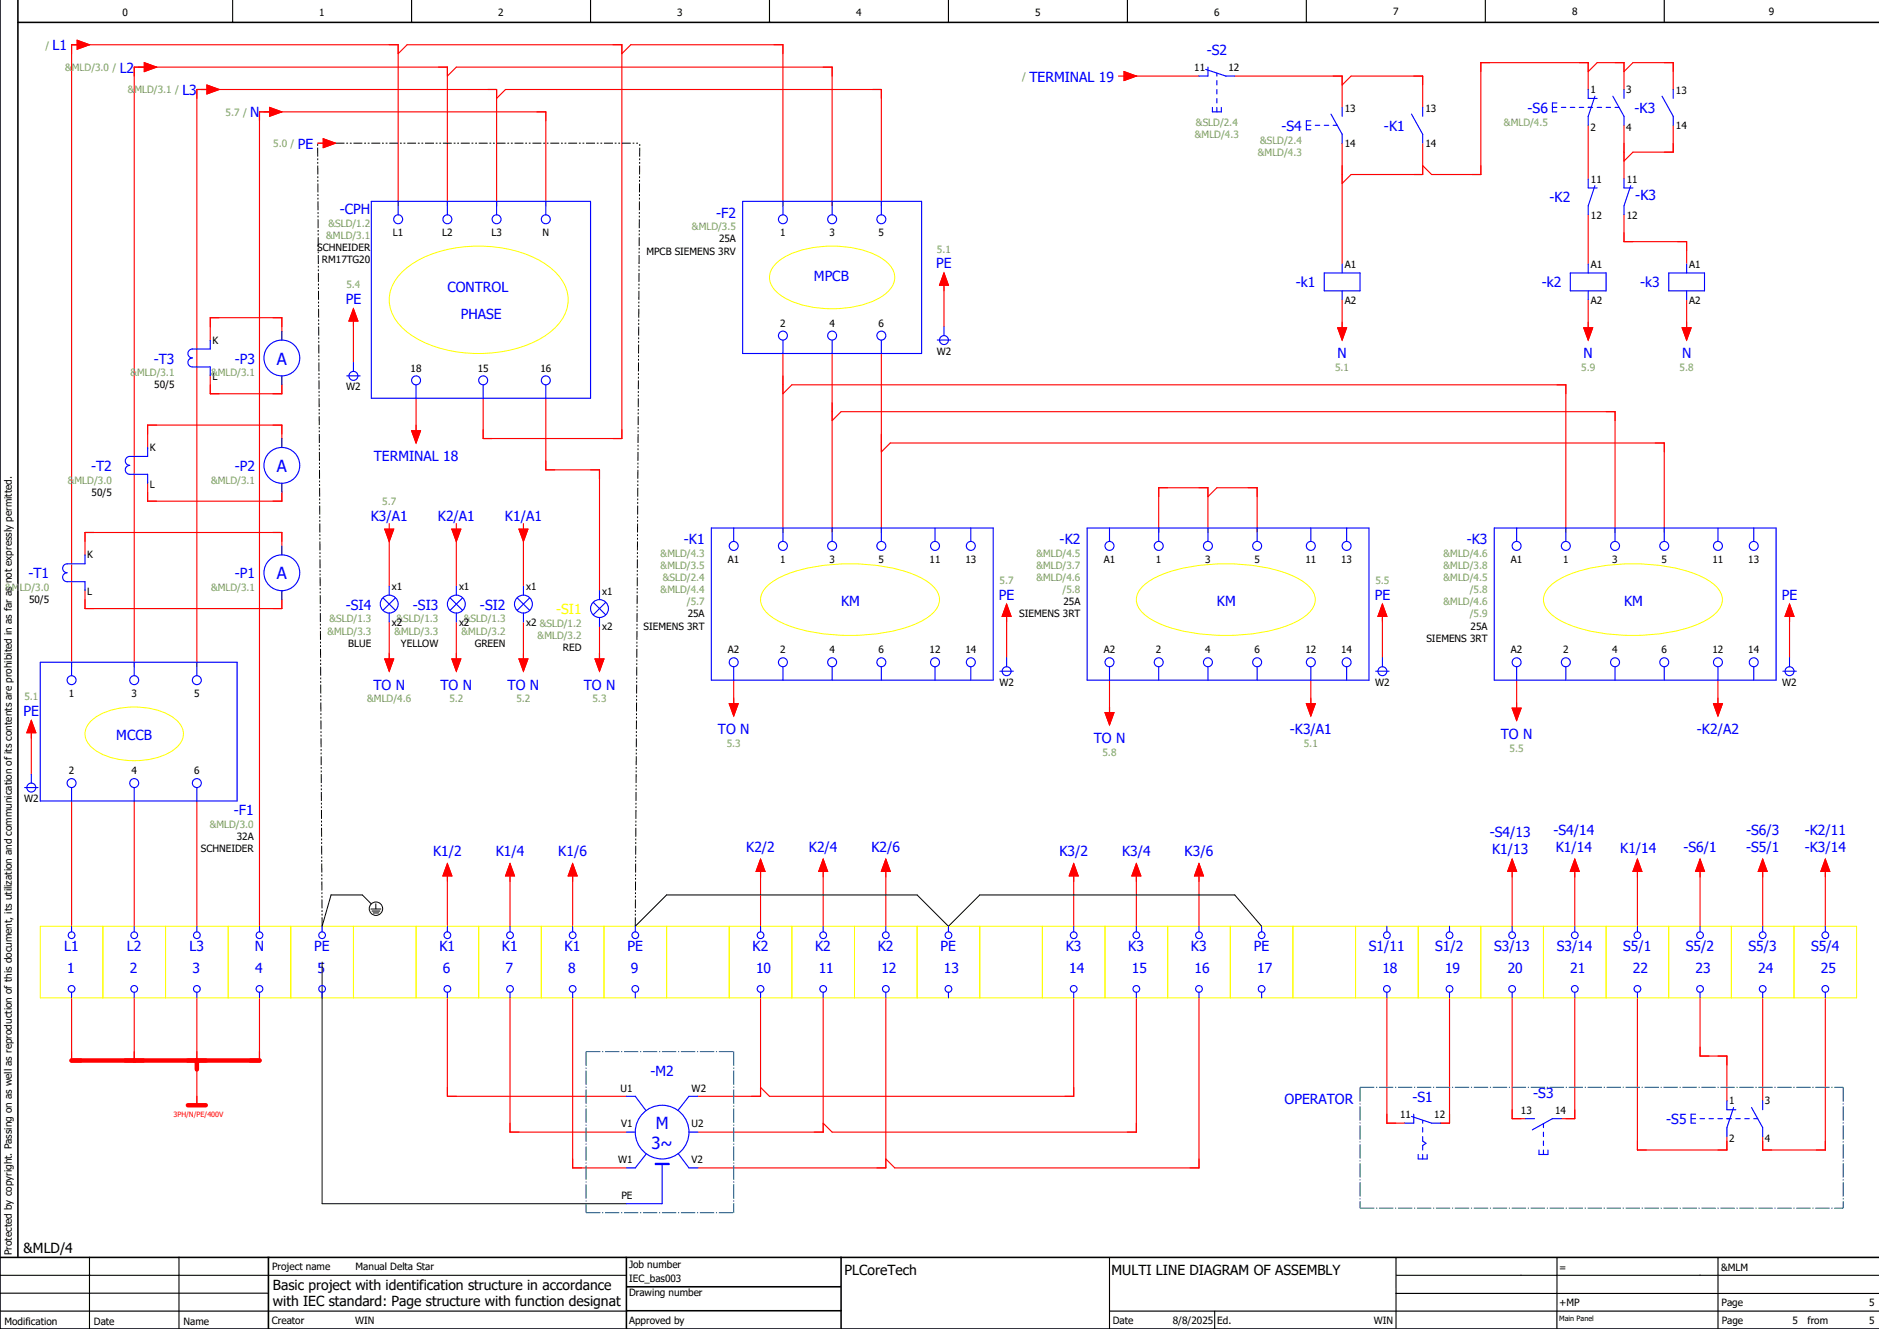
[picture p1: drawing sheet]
<svg xmlns="http://www.w3.org/2000/svg" width="420mm" height="297mm" viewBox="0 0 420 297" stroke-linecap="round" stroke-linejoin="round" font-family="sans-serif">
<g fill="none" stroke="#000" stroke-width=".25">
<path d="M52 0v5M92 0v5M132 0v5M172 0v5M212 0v5M252 0v5M292 0v5M332 0v5M372 0v5M0 293h140M0 285h140M0 289h60"/>
<path d="M20 281v16M40 281v16M248 281.1v15.9M248.1 293h171.9M271.5 293v4M312 281.2l.1 15.5M312 289l107.9 .1M348 281v15.9M384 281.2v15.6M420 285h-108"/>
</g>
<path d="M4 0v281M0 0v297h420M4 5h416M0 281h420M60 281v16M140 287.6h48M140 281v15.8M140.1 292.9h47.9M188 281v16" fill="none" stroke="#000" stroke-width=".35"/>
<g fill="none" stroke="#f00" stroke-width=".25">
<path d="M17.2 9l2.8 1-2.8 1zM32.2 14l2.8 1-2.8 1zM46.2 19l2.8 1-2.8 1zM89 12l2-2h48v88h-31v-9M100 17l2-2h84v31M139 12l2-2h34v36M250 17h1.3M251.3 16l2.7 1-2.7 1zM252 17h16M276 17h24v7M300 19l2-2h16v7M355 16l2-2h6v6"/>
<path d="M363 16l2-2h9v6M60.2 24l2.8 1-2.8 1zM71 32h1.2M72.2 31l2.8 1-2.8 1zM111 22l2-2h84v26M300 32v27M318 32v7h-16l-2 2M355 20v-6h-24v25h-11l-2-2M355 28v12M363 28v12M374 28v6h-9l-2 2M89 46v-36h-73v139"/>
<path d="M100 46v-31h-70v134M111 46v-26h-67v129M122 46v-21h-64v182M355 48v11M363 48v6h14v5M63 76v-5h-16v5.3M79 71.8v9.2M79 69l1 2.8h-2zM175 79v40M186 79v40M197 79v40M211 63.8v9.2"/>
<path d="M211 61l1 2.8h-2zM299 73.3h2l-1 2.7zM300 67v7M354 73.3h2l-1 2.7zM355 67v7M376 73.3h2l-1 2.7zM377 67v7M47 83.8v4.2h16v-4M92 96.3h2l-1 2.7zM93 89v8M122 89v16h12v27M175 88l2-2h173v33"/>
<path d="M186 94l2-2h173v27M33 107.7v4.3h30v-4M63 100v-5h-30v5.2M86 118.3h2l-1 2.7zM87 117v1.3M101 118.3h2l-1 2.7zM102 117v1.3M116 118.3h2l-1 2.7zM117 117v1.3M197 101l2-2h173v20M259 119v-10h11v10M270 111l2-2h9v10"/>
<path d="M19 131.8v4.2h44v-4M63 124v-5h-44v5.3M87 120v11M87 139v9M102 120v11M102 139v9M117 120v11M117 139v9M225 137.8v9.2M225 135l1 2.8h-2zM309 137.8v9.2M309 135l1 2.8h-2z"/>
<path d="M400 137.8v9.2M400 135l1 2.8h-2zM86 147.3h2l-1 2.7zM101 147.3h2l-1 2.7zM116 147.3h2l-1 2.7zM133 147.3h2l-1 2.7zM134 140v8M163 157.2h2l-1 2.8zM164 152v6M247 159.3h2l-1 2.7zM248 152v8M292 157.2h2l-1 2.8z"/>
<path d="M293 152v6M338 158.3h2l-1 2.7zM339 152v7M383 157.2h2l-1 2.8zM384 152v6M7 163.7v9.3M7 161l1 2.7h-2zM16 179v28M30 179v28M44 179v28M100 195.8v11.2M100 193l1 2.8h-2z"/>
<path d="M114 195.8v11.2M114 193l1 2.8h-2zM128 195.8v11.2M128 193l1 2.8h-2zM170 194.7v12.3M170 192l1 2.7h-2zM184 194.7v12.3M184 192l1 2.7h-2zM198 194.7v12.3M198 192l1 2.7h-2zM240 195.8v11.2M240 193l1 2.8h-2z"/>
<path d="M254 195.8v11.2M254 193l1 2.8h-2zM268 195.8v11.2M268 193l1 2.8h-2zM338 194.7v12.3M338 192l1 2.7h-2zM352 194.7v12.3M352 192l1 2.7h-2zM366 194.7v12.3M366 192l1 2.7h-2zM380 194.7v12.3M380 192l1 2.7h-2z"/>
<path d="M394 194.7v12.3M394 192l1 2.7h-2zM408 194.7v12.3M408 192l1 2.7h-2zM16 223v14M30 223v14M44 223v24M58 223v14M100 223v22h40M114 223v30h26M128 223v38h12M170 223v22h-14"/>
<path d="M184 223v30h-28M198 223v38h-42M240 223v22h-68l-2-2M254 223v30h-68l-2-2M268 223v38h-68l-2-2M310 223v28h4M324 223v28h-2M338 223v27h3M352 223v27h-3M366 223v34h20v-3M380 223v13h6v10M394 223v23"/>
<path d="M408 223v34h-14v-3"/>
</g>
<path d="M16 237h42M44 237v2M42 247h4" fill="none" stroke="#f00" stroke-width="1"/>
<g fill="none" stroke="#ff0" stroke-width=".22">
<path d="M173.6 58.7a17.7 17.7 0 0 1 10.6-3.6 22 22 0 0 1 13.3 2.9 4.5 4.5 0 0 1 2.1 5.7 9.6 9.6 0 0 1-5.6 4 24.9 24.9 0 0 1-18.5-1.1 5.8 5.8 0 0 1-3.5-4.6 4.6 4.6 0 0 1 1.6-3.3zM89.4 61.3a23.2 23.2 0 0 1 15.6-6.2 27.7 27.7 0 0 1 17.4 4.3 9 9 0 0 1 4.2 10 13.9 13.9 0 0 1-8.4 7.6 30.6 30.6 0 0 1-25.3-1.5 10.4 10.4 0 0 1-5.9-8.5 8.4 8.4 0 0 1 2.4-5.7zM171.6 130.9a21.3 21.3 0 0 1 10.6-4.3 44.1 44.1 0 0 1 21.9 1.7 10.2 10.2 0 0 1 5.5 4.1 3.8 3.8 0 0 1-1.2 4.7 21.3 21.3 0 0 1-10.6 4.3 44.1 44.1 0 0 1-21.9-1.7 10.2 10.2 0 0 1-5.5-4.1 3.8 3.8 0 0 1 1.2-4.7zM255.6 130.9a21.3 21.3 0 0 1 10.6-4.3 44.1 44.1 0 0 1 21.9 1.7 10.2 10.2 0 0 1 5.5 4.1 3.8 3.8 0 0 1-1.2 4.7 21.3 21.3 0 0 1-10.6 4.3 44.1 44.1 0 0 1-21.9-1.7 10.2 10.2 0 0 1-5.5-4.1 3.8 3.8 0 0 1 1.2-4.7zM346.6 130.9a21.3 21.3 0 0 1 10.6-4.3 44.1 44.1 0 0 1 21.9 1.7 10.2 10.2 0 0 1 5.5 4.1 3.8 3.8 0 0 1-1.2 4.7 21.3 21.3 0 0 1-10.6 4.3 44.1 44.1 0 0 1-21.9-1.7 10.2 10.2 0 0 1-5.5-4.1 3.8 3.8 0 0 1 1.2-4.7zM20.5 161a15.9 15.9 0 0 1 12.4-2.8 10.2 10.2 0 0 1 7.7 4.2 4 4 0 0 1-1.9 5.3 17.4 17.4 0 0 1-17.4 0 4 4 0 0 1-.8-6.7zM9 207h406v16h-406zM23 207v16M37 207v16M51 207v16M65 207v16M79 207v16"/>
<path d="M93 207v16M107 207v16M121 207v16M135 207v16M149 207v16M163 207v16M177 207v16M191 207v16M205 207v16M219 207v16M233 207v16M247 207v16"/>
<path d="M261 207v16M275 207v16M289 207v16M303 207v16M317 207v16M331 207v16M345 207v16M359 207v16M373 207v16M387 207v16M401 207v16"/>
</g>
<g fill="none" stroke="#00f" stroke-width=".25">
<path d="M269.5 15.5l4.5 1.5h2M270 15v2h-2M272 16.4v.6M272 18v1M271 24v1h2v-1M272 20v1M272 22v1M272 24v1M292 28h1M293 27h-1v2h1M294 28h1M296 28h1"/>
<path d="M297.5 25.5l2.5 4.5v2M298 28h.9M300 24v2M315.5 25.5l2.5 4.5v2M318 24v2M347 24h1M348 23h-1v2h1M349 24h1M351 24h1M353 24h1M355 24h1M355 20v2h2"/>
<path d="M356.5 21.5l-1.5 4.5v2M357 24h1M359 24h1M360.5 21.5l2.5 4.5v2M361 24h.9M363 20v2M371.5 21.5l2.5 4.5v2M374 20v2M83 45h49v44h-49zM89 45v3M100 45v3M111 45v3"/>
<path d="M122 45v3M166 45h40v34h-40zM175 45v3M186 45v3M197 45v3M300 59v2M355 40v2h2M355 59v2M356.5 41.5l-1.5 4.5v2M363 40v2h2M364.5 41.5l-1.5 4.5v2M377 59v2"/>
<path d="M47 76v2h-4a1 1 0 0 0-1 1 1 1 0 0 0 1 1 1 1 0 0 0-1 1 1 1 0 0 0 1 1h4v2M63 74v2M175 76v3M186 76v3M197 76v3M209.5 76h3M211 73v2M296 61h8v4h-8zM300 65v2M351 61h8v4h-8zM355 65v2M373 61h8v4h-8z"/>
<path d="M377 65v2M63 84v2M63 98v2M77.5 84h3M79 81v2M93 86v3M108 86v3M122 86v3M33 100v2h-4a1 1 0 0 0-1 1 1 1 0 0 0 1 1 1 1 0 0 0-1 1 1 1 0 0 0 1 1h4v2M63 108v2M159 118h63v34h-63zM164 118v3"/>
<path d="M175 118v3M186 118v3M197 118v3M209 118v3M217 118v3M243 118h63v34h-63zM248 118v3M259 118v3M270 118v3M281 118v3M293 118v3M301 118v3"/>
<path d="M334 118h63v34h-63zM339 118v3M350 118v3M361 118v3M372 118v3M384 118v3M392 118v3M19 124v2h-4a1 1 0 0 0-1 1 1 1 0 0 0 1 1 1 1 0 0 0-1 1 1 1 0 0 0 1 1h4v2M63 122v2M63 132v2M85.6 133.6l2.8 2.8M87 131v2"/>
<path d="M87 137v2M88.4 133.6l-2.8 2.8M100.6 133.6l2.8 2.8M102 131v2M102 137v2M103.4 133.6l-2.8 2.8M115.6 133.6l2.8 2.8M117 131v2M117 137v2M118.4 133.6l-2.8 2.8M132.6 134.6l2.8 2.8M134 132v2"/>
<path d="M134 138v2M135.4 134.6l-2.8 2.8M9 148h44v31h-44zM16 148v3M30 148v3M44 148v3M164 149v3M175 149v3M186 149v3M197 149v3M209 149v3M217 149v3"/>
<path d="M223.5 150h3M225 147v2M248 149v3M259 149v3M270 149v3M281 149v3M293 149v3M301 149v3M307.5 150h3M309 147v2M339 149v3M350 149v3"/>
<path d="M361 149v3M372 149v3M384 149v3M392 149v3M398.5 150h3M400 147v2M5.5 176h3M7 173v2M16 176v3M30 176v3M44 176v3M16 207v1.3"/>
<path d="M30 207v1.3M44 207v1.3M58 207v1.3M72 207v1.3M100 207v1.3M114 207v1.3M128 207v1.3M142 207v1.3M170 207v1.3M184 207v1.3M198 207v1.3M212 207v1.3"/>
<path d="M240 207v1.3M254 207v1.3M268 207v1.3M282 207v1.3M310 207v1.3M324 207v1.3M338 207v1.3M352 207v1.3M366 207v1.3M380 207v1.3M394 207v1.3M408 207v1.3"/>
<path d="M16 221.8v1.2M30 221.8v1.2M44 221.8v1.2M58 221.8v1.2M72 221.8v1.2M100 221.8v1.2M114 221.8v1.2M128 221.8v1.2M142 221.8v1.2M170 221.8v1.2M184 221.8v1.2M198 221.8v1.2"/>
<path d="M212 221.8v1.2M240 221.8v1.2M254 221.8v1.2M268 221.8v1.2M282 221.8v1.2M310 221.8v1.2M324 221.8v1.2M338 221.8v1.2M352 221.8v1.2M366 221.8v1.2M380 221.8v1.2M394 221.8v1.2"/>
<path d="M408 221.8v1.2M140 245h2l2.4 3.2M140 253h2M144.5 257.8l-2.5 3.2h-2M151.6 257.8l2.4 3.2h2M154 253h2M156 245h-2l-2.5 3.2M315.5 249.5l4.5 1.5h2M316 249v2h-2M317 258v1h2v-1M318 250.4v.6M318 252v1"/>
<path d="M318 254v1l.7 .5-.7 .5v1M318 258v1M341 250h2M344 257v1h2v-1M345 251.1v.9M345 253v1M345 255v1M345 257v1M349 250h-2l-4.5 2.5M378 250h1M379 249h-1v2h1M380 250h1"/>
<path d="M382 250h1M384 250h1M386 250h1M386 246v2h2M387.5 247.5l-1.5 4.5v2M388 250h1M390 250h1M391.5 247.5l2.5 4.5v2M392 250h.9M394 246v2M146.5 260h3v.3h-3zM148 260v9h-8"/>
<circle cx="89" cy="49" r="1"/>
<circle cx="100" cy="49" r="1"/>
<circle cx="111" cy="49" r="1"/>
<circle cx="122" cy="49" r="1"/>
<circle cx="175" cy="49" r="1"/>
<circle cx="186" cy="49" r="1"/>
<circle cx="197" cy="49" r="1"/>
<circle cx="63" cy="80" r="4"/>
<circle cx="175" cy="75" r="1"/>
<circle cx="186" cy="75" r="1"/>
<circle cx="197" cy="75" r="1"/>
<circle cx="211" cy="76" r="1"/>
<circle cx="79" cy="84" r="1"/>
<circle cx="93" cy="85" r="1"/>
<circle cx="108" cy="85" r="1"/>
<circle cx="122" cy="85" r="1"/>
<circle cx="63" cy="104" r="4"/>
<circle cx="63" cy="128" r="4"/>
<circle cx="87" cy="135" r="2"/>
<circle cx="102" cy="135" r="2"/>
<circle cx="117" cy="135" r="2"/>
<circle cx="134" cy="136" r="2"/>
<circle cx="164" cy="122" r="1"/>
<circle cx="175" cy="122" r="1"/>
<circle cx="186" cy="122" r="1"/>
<circle cx="197" cy="122" r="1"/>
<circle cx="209" cy="122" r="1"/>
<circle cx="217" cy="122" r="1"/>
<circle cx="248" cy="122" r="1"/>
<circle cx="259" cy="122" r="1"/>
<circle cx="270" cy="122" r="1"/>
<circle cx="281" cy="122" r="1"/>
<circle cx="293" cy="122" r="1"/>
<circle cx="301" cy="122" r="1"/>
<circle cx="339" cy="122" r="1"/>
<circle cx="350" cy="122" r="1"/>
<circle cx="361" cy="122" r="1"/>
<circle cx="372" cy="122" r="1"/>
<circle cx="384" cy="122" r="1"/>
<circle cx="392" cy="122" r="1"/>
<circle cx="16" cy="152" r="1"/>
<circle cx="30" cy="152" r="1"/>
<circle cx="44" cy="152" r="1"/>
<circle cx="164" cy="148" r="1"/>
<circle cx="175" cy="148" r="1"/>
<circle cx="186" cy="148" r="1"/>
<circle cx="197" cy="148" r="1"/>
<circle cx="209" cy="148" r="1"/>
<circle cx="217" cy="148" r="1"/>
<circle cx="225" cy="150" r="1"/>
<circle cx="248" cy="148" r="1"/>
<circle cx="259" cy="148" r="1"/>
<circle cx="270" cy="148" r="1"/>
<circle cx="281" cy="148" r="1"/>
<circle cx="293" cy="148" r="1"/>
<circle cx="301" cy="148" r="1"/>
<circle cx="309" cy="150" r="1"/>
<circle cx="339" cy="148" r="1"/>
<circle cx="350" cy="148" r="1"/>
<circle cx="361" cy="148" r="1"/>
<circle cx="372" cy="148" r="1"/>
<circle cx="384" cy="148" r="1"/>
<circle cx="392" cy="148" r="1"/>
<circle cx="400" cy="150" r="1"/>
<circle cx="7" cy="176" r="1"/>
<circle cx="16" cy="175" r="1"/>
<circle cx="30" cy="175" r="1"/>
<circle cx="44" cy="175" r="1"/>
<circle cx="16" cy="209" r=".75"/>
<circle cx="30" cy="209" r=".75"/>
<circle cx="44" cy="209" r=".75"/>
<circle cx="58" cy="209" r=".75"/>
<circle cx="72" cy="209" r=".75"/>
<circle cx="100" cy="209" r=".75"/>
<circle cx="114" cy="209" r=".75"/>
<circle cx="128" cy="209" r=".75"/>
<circle cx="142" cy="209" r=".75"/>
<circle cx="170" cy="209" r=".75"/>
<circle cx="184" cy="209" r=".75"/>
<circle cx="198" cy="209" r=".75"/>
<circle cx="212" cy="209" r=".75"/>
<circle cx="240" cy="209" r=".75"/>
<circle cx="254" cy="209" r=".75"/>
<circle cx="268" cy="209" r=".75"/>
<circle cx="282" cy="209" r=".75"/>
<circle cx="310" cy="209" r=".75"/>
<circle cx="324" cy="209" r=".75"/>
<circle cx="338" cy="209" r=".75"/>
<circle cx="352" cy="209" r=".75"/>
<circle cx="366" cy="209" r=".75"/>
<circle cx="380" cy="209" r=".75"/>
<circle cx="394" cy="209" r=".75"/>
<circle cx="408" cy="209" r=".75"/>
<circle cx="16" cy="221" r=".75"/>
<circle cx="30" cy="221" r=".75"/>
<circle cx="44" cy="221" r=".75"/>
<circle cx="58" cy="221" r=".75"/>
<circle cx="72" cy="221" r=".75"/>
<circle cx="100" cy="221" r=".75"/>
<circle cx="114" cy="221" r=".75"/>
<circle cx="128" cy="221" r=".75"/>
<circle cx="142" cy="221" r=".75"/>
<circle cx="170" cy="221" r=".75"/>
<circle cx="184" cy="221" r=".75"/>
<circle cx="198" cy="221" r=".75"/>
<circle cx="212" cy="221" r=".75"/>
<circle cx="240" cy="221" r=".75"/>
<circle cx="254" cy="221" r=".75"/>
<circle cx="268" cy="221" r=".75"/>
<circle cx="282" cy="221" r=".75"/>
<circle cx="310" cy="221" r=".75"/>
<circle cx="324" cy="221" r=".75"/>
<circle cx="338" cy="221" r=".75"/>
<circle cx="352" cy="221" r=".75"/>
<circle cx="366" cy="221" r=".75"/>
<circle cx="380" cy="221" r=".75"/>
<circle cx="394" cy="221" r=".75"/>
<circle cx="408" cy="221" r=".75"/>
<circle cx="148" cy="253" r="6"/>
</g>
<path d="M71 32h72M72 207l-1-175M142 207l1-175" fill="none" stroke="#000" stroke-width=".22" stroke-dasharray="2 .4 .4 .4 .4 .4" stroke-linecap="butt"/>
<g fill="none" stroke="#000" stroke-width=".22">
<path d="M72 215v54h68M82.9 203.1h2.2M83 202l-2-2h-7l-2 7M83.2 203.6h1.7M83.4 204h1.3M84 202v1.1M142 207l7-7h56l7 7 7-7h57l6 7"/>
<circle cx="84" cy="203.1" r="1.5"/>
</g>
<path d="M146.5 260h3v.3h-3z" fill="#00f" stroke="#00f" stroke-width=".22"/>
<path d="M131 235h33M131 235v36M164 235v36M304 243h108M304 243v27M412 243v27M131 271h33M304 270h108" fill="none" stroke="#007f7f" stroke-width=".25" stroke-dasharray="3.2 .4 .3 .4" stroke-linecap="butt"/>
<g fill="#f00" stroke="#f00" stroke-width=".22">
<path d="M92 96.3h2l-1 2.7z"/>
<path d="M79 69l1 2.8h-2z"/>
<path d="M17.2 9l2.8 1-2.8 1z"/>
<path d="M32.2 14l2.8 1-2.8 1z"/>
<path d="M46.2 19l2.8 1-2.8 1z"/>
<path d="M60.2 24l2.8 1-2.8 1z"/>
<path d="M116 118.3h2l-1 2.7z"/>
<path d="M101 118.3h2l-1 2.7z"/>
<path d="M86 118.3h2l-1 2.7z"/>
<path d="M116 147.3h2l-1 2.7z"/>
<path d="M101 147.3h2l-1 2.7z"/>
<path d="M86 147.3h2l-1 2.7z"/>
<path d="M133 147.3h2l-1 2.7z"/>
<path d="M100 193l1 2.8h-2z"/>
<path d="M114 193l1 2.8h-2z"/>
<path d="M128 193l1 2.8h-2z"/>
<path d="M170 192l1 2.7h-2z"/>
<path d="M184 192l1 2.7h-2z"/>
<path d="M198 192l1 2.7h-2z"/>
<path d="M240 193l1 2.8h-2z"/>
<path d="M254 193l1 2.8h-2z"/>
<path d="M268 193l1 2.8h-2z"/>
<path d="M251.3 16l2.7 1-2.7 1z"/>
<path d="M338 192l1 2.7h-2z"/>
<path d="M352 192l1 2.7h-2z"/>
<path d="M163 157.2h2l-1 2.8z"/>
<path d="M247 159.3h2l-1 2.7z"/>
<path d="M338 158.3h2l-1 2.7z"/>
<path d="M366 192l1 2.7h-2z"/>
<path d="M380 192l1 2.7h-2z"/>
<path d="M383 157.2h2l-1 2.8z"/>
<path d="M292 157.2h2l-1 2.8z"/>
<path d="M394 192l1 2.7h-2z"/>
<path d="M408 192l1 2.7h-2z"/>
<path d="M299 73.3h2l-1 2.7z"/>
<path d="M354 73.3h2l-1 2.7z"/>
<path d="M376 73.3h2l-1 2.7z"/>
<path d="M72.2 31l2.8 1-2.8 1z"/>
<path d="M211 61l1 2.8h-2z"/>
<path d="M225 135l1 2.8h-2z"/>
<path d="M309 135l1 2.8h-2z"/>
<path d="M400 135l1 2.8h-2z"/>
<path d="M7 161l1 2.7h-2z"/>
</g>
<g font-size="3.7" fill="#00f">
<text x="61.9" y="81.5">A</text>
<text x="61.9" y="105.5">A</text>
<text x="61.9" y="129.5">A</text>
<text x="145.6" y="256.7">3~</text>
<text x="146.6" y="252.2">M</text>
</g>
<g font-size="3.1" fill="#00f">
<text x="11.8" y="11.2">L1</text>
<text x="26.8" y="16.2">L2</text>
<text x="269.7" y="12.4">-S2</text>
<text x="40.8" y="21.2">L3</text>
<text x="230.1" y="18.2">TERMINAL 19</text>
<text x="55.9" y="26.2">N</text>
<text x="286.4" y="29.2">-S4</text>
<text x="309.4" y="29.2">-K1</text>
<text x="341.4" y="25.2">-S6</text>
<text x="365.4" y="25.2">-K3</text>
<text x="66.5" y="33.2">PE</text>
<text x="76" y="47.8">-CPH</text>
<text x="346.4" y="45.2">-K2</text>
<text x="365.5" y="44.7">-K3</text>
<text x="160.1" y="48.6">-F2</text>
<text x="100" y="65.4">CONTROL</text>
<text x="181.9" y="62.8">MPCB</text>
<text x="209.3" y="60">PE</text>
<text x="289.6" y="64.2">-k1</text>
<text x="344.6" y="64.2">-k2</text>
<text x="366.6" y="64.2">-k3</text>
<text x="77.3" y="68">PE</text>
<text x="103" y="71.4">PHASE</text>
<text x="34.4" y="81.2">-T3</text>
<text x="52.5" y="81.2">-P3</text>
<text x="299" y="80.1">N</text>
<text x="354" y="80.1">N</text>
<text x="376" y="80.1">N</text>
<text x="20.4" y="105.2">-T2</text>
<text x="52.5" y="105.2">-P2</text>
<text x="83.6" y="103.1">TERMINAL 18</text>
<text x="82.9" y="116.4">K3/A1</text>
<text x="97.9" y="116.4">K2/A1</text>
<text x="112.9" y="116.4">K1/A1</text>
<text x="152.9" y="121.6">-K1</text>
<text x="236.9" y="121.6">-K2</text>
<text x="327.9" y="121.6">-K3</text>
<text x="6.4" y="129.2">-T1</text>
<text x="52.5" y="129.2">-P1</text>
<text x="77.3" y="136.2">-SI4</text>
<text x="92.3" y="136.2">-SI3</text>
<text x="107.3" y="136.2">-SI2</text>
<text x="188" y="135.4">KM</text>
<text x="223.3" y="134">PE</text>
<text x="272" y="135.4">KM</text>
<text x="307.3" y="134">PE</text>
<text x="363" y="135.4">KM</text>
<text x="398.3" y="134">PE</text>
<text x="83.5" y="154.1">TO N</text>
<text x="98.5" y="154.1">TO N</text>
<text x="113.5" y="154.1">TO N</text>
<text x="130.5" y="154.1">TO N</text>
<text x="5.3" y="160">PE</text>
<text x="26" y="165.4">MCCB</text>
<text x="160.5" y="164.1">TO N</text>
<text x="244.5" y="166.1">TO N</text>
<text x="288.3" y="164.1">-K3/A1</text>
<text x="335.5" y="165.1">TO N</text>
<text x="379.3" y="164.1">-K2/A2</text>
<text x="52.3" y="182.2">-F1</text>
<text x="96.8" y="191.4">K1/2</text>
<text x="110.8" y="191.4">K1/4</text>
<text x="124.8" y="191.4">K1/6</text>
<text x="166.8" y="190.4">K2/2</text>
<text x="180.8" y="190.4">K2/4</text>
<text x="194.8" y="190.4">K2/6</text>
<text x="236.8" y="191.4">K3/2</text>
<text x="250.8" y="191.4">K3/4</text>
<text x="264.8" y="191.4">K3/6</text>
<text x="333" y="187">-S4/13</text>
<text x="333.5" y="190.7">K1/13</text>
<text x="347.2" y="186.6">-S4/14</text>
<text x="347.8" y="190.3">K1/14</text>
<text x="362.1" y="190.6">K1/14</text>
<text x="376.3" y="190.4">-S6/1</text>
<text x="390.3" y="186.6">-S6/3</text>
<text x="390.3" y="190.4">-S5/1</text>
<text x="403.4" y="186.6">-K2/11</text>
<text x="403.4" y="190.4">-K3/14</text>
<text x="14.3" y="212.6">L1</text>
<text x="28.3" y="212.6">L2</text>
<text x="42.3" y="212.6">L3</text>
<text x="56.9" y="212.6">N</text>
<text x="70.2" y="212.6">PE</text>
<text x="98.2" y="212.6">K1</text>
<text x="112.2" y="212.6">K1</text>
<text x="126.2" y="212.6">K1</text>
<text x="140.2" y="212.6">PE</text>
<text x="168.2" y="212.6">K2</text>
<text x="182.2" y="212.6">K2</text>
<text x="196.2" y="212.6">K2</text>
<text x="210.2" y="212.6">PE</text>
<text x="238.2" y="212.6">K3</text>
<text x="252.2" y="212.6">K3</text>
<text x="266.2" y="212.6">K3</text>
<text x="280.2" y="212.6">PE</text>
<text x="306" y="212.6">S1/11</text>
<text x="320.8" y="212.6">S1/2</text>
<text x="334" y="212.6">S3/13</text>
<text x="348" y="212.6">S3/14</text>
<text x="362.8" y="212.6">S5/1</text>
<text x="376.8" y="212.6">S5/2</text>
<text x="390.8" y="212.6">S5/3</text>
<text x="404.8" y="212.6">S5/4</text>
<text x="15" y="217.4">1</text>
<text x="29" y="217.4">2</text>
<text x="43" y="217.4">3</text>
<text x="57" y="217.4">4</text>
<text x="71" y="217.4">5</text>
<text x="99" y="217.4">6</text>
<text x="113" y="217.4">7</text>
<text x="127" y="217.4">8</text>
<text x="141" y="217.4">9</text>
<text x="169" y="217.4">10</text>
<text x="183" y="217.4">11</text>
<text x="197" y="217.4">12</text>
<text x="211" y="217.4">13</text>
<text x="239" y="217.4">14</text>
<text x="253" y="217.4">15</text>
<text x="267" y="217.4">16</text>
<text x="281" y="217.4">17</text>
<text x="309" y="217.4">18</text>
<text x="323" y="217.4">19</text>
<text x="337" y="217.4">20</text>
<text x="351" y="217.4">21</text>
<text x="365" y="217.4">22</text>
<text x="379" y="217.4">23</text>
<text x="393" y="217.4">24</text>
<text x="407" y="217.4">25</text>
<text x="145.4" y="240.4">-M2</text>
<text x="342.7" y="245.4">-S3</text>
<text x="287.1" y="246.6">OPERATOR</text>
<text x="315.7" y="246.4">-S1</text>
<text x="372.4" y="251.2">-S5</text>
</g>
<text font-size="3.1" fill="#ff0" x="124.3" y="137.2">-SI1</text>
<g font-size="3.1">
<text x="5.3" y="280">&amp;MLD/4</text>
<text x="188.8" y="285">PLCoreTech</text>
<text x="248.5" y="284.9">MULTI LINE DIAGRAM OF ASSEMBLY</text>
<text x="61" y="288.2">Basic project with identification structure in accordance</text>
<text x="61" y="291.9">with IEC standard: Page structure with function designat</text>
</g>
<g font-size="2.2">
<text x="27.4" y="3.5">0</text>
<text x="71.4" y="3.5">1</text>
<text x="111.4" y="3.5">2</text>
<text x="151.4" y="3.5">3</text>
<text x="191.4" y="3.5">4</text>
<text x="231.4" y="3.5">5</text>
<text x="271.4" y="3.5">6</text>
<text x="311.4" y="3.5">7</text>
<text x="351.4" y="3.4">8</text>
<text x="395.4" y="3.4">9</text>
<text x="267" y="15.9">11</text>
<text x="274.6" y="15.9">12</text>
<text x="355.5" y="20.7">1</text>
<text x="363.5" y="20.7">3</text>
<text x="374.6" y="20.9">13</text>
<text x="300.6" y="24.9">13</text>
<text x="318.6" y="24.9">13</text>
<text x="355.5" y="29.2">2</text>
<text x="363.5" y="29.2">4</text>
<text x="374.6" y="28.8">14</text>
<text x="300.6" y="32.8">14</text>
<text x="318.6" y="32.8">14</text>
<text x="355.6" y="40.9">11</text>
<text x="363.6" y="40.9">11</text>
<text x="87.8" y="52.7">L1</text>
<text x="98.8" y="52.7">L2</text>
<text x="109.8" y="52.7">L3</text>
<text x="121.3" y="52.7">N</text>
<text x="174.4" y="52.7">1</text>
<text x="185.4" y="52.7">3</text>
<text x="196.4" y="52.7">5</text>
<text x="355.6" y="48.8">12</text>
<text x="363.6" y="48.8">12</text>
<text x="70.9" y="56.1">SCHNEIDER</text>
<text x="72" y="58.8">RM17TG20</text>
<text x="144.5" y="56.9">MPCB SIEMENS 3RV</text>
<text x="160.7" y="54.2">25A</text>
<text x="300.6" y="59.9">A1</text>
<text x="355.6" y="59.9">A1</text>
<text x="377.6" y="59.9">A1</text>
<text x="300.6" y="67.8">A2</text>
<text x="355.6" y="67.8">A2</text>
<text x="377.6" y="67.8">A2</text>
<text x="47.5" y="76.8">K</text>
<text x="174.4" y="73">2</text>
<text x="185.4" y="73">4</text>
<text x="196.4" y="73">6</text>
<text x="91.8" y="83">18</text>
<text x="106.8" y="83">15</text>
<text x="120.8" y="83">16</text>
<text x="209.4" y="79.2">W2</text>
<text x="34.5" y="86.8">50/5</text>
<text x="47.5" y="85">L</text>
<text x="77.4" y="87.2">W2</text>
<text x="33.5" y="100.8">K</text>
<text x="20.5" y="110.8">50/5</text>
<text x="33.5" y="109">L</text>
<text x="19.5" y="124.8">K</text>
<text x="162.7" y="125.7">A1</text>
<text x="174.4" y="125.7">1</text>
<text x="185.4" y="125.7">3</text>
<text x="196.4" y="125.7">5</text>
<text x="207.8" y="125.7">11</text>
<text x="215.8" y="125.7">13</text>
<text x="246.7" y="125.7">A1</text>
<text x="258.4" y="125.7">1</text>
<text x="269.4" y="125.7">3</text>
<text x="280.4" y="125.7">5</text>
<text x="291.8" y="125.7">11</text>
<text x="299.8" y="125.7">13</text>
<text x="337.7" y="125.7">A1</text>
<text x="349.4" y="125.7">1</text>
<text x="360.4" y="125.7">3</text>
<text x="371.4" y="125.7">5</text>
<text x="382.8" y="125.7">11</text>
<text x="390.8" y="125.7">13</text>
<text x="87.6" y="131.9">x1</text>
<text x="102.6" y="131.9">x1</text>
<text x="117.6" y="131.9">x1</text>
<text x="6.5" y="134.8">50/5</text>
<text x="19.5" y="133">L</text>
<text x="134.6" y="132.9">x1</text>
<text x="153.7" y="138">25A</text>
<text x="227.8" y="138">SIEMENS 3RT</text>
<text x="237.7" y="135.3">25A</text>
<text x="87.6" y="139.8">x2</text>
<text x="102.6" y="139.8">x2</text>
<text x="117.6" y="139.8">x2 &amp;SLD/1.2</text>
<text x="134.6" y="140.8">x2</text>
<text x="143.8" y="140.7">SIEMENS 3RT</text>
<text x="318.8" y="143.4">SIEMENS 3RT</text>
<text x="328.7" y="140.7">25A</text>
<text x="77.8" y="144.5">BLUE</text>
<text x="89.6" y="144.5">YELLOW</text>
<text x="106.1" y="144.5">GREEN</text>
<text x="125.8" y="145.5">RED</text>
<text x="162.7" y="146">A2</text>
<text x="174.4" y="146">2</text>
<text x="185.4" y="146">4</text>
<text x="196.4" y="146">6</text>
<text x="207.8" y="146">12</text>
<text x="215.8" y="146">14</text>
<text x="246.7" y="146">A2</text>
<text x="258.4" y="146">2</text>
<text x="269.4" y="146">4</text>
<text x="280.4" y="146">6</text>
<text x="291.8" y="146">12</text>
<text x="299.8" y="146">14</text>
<text x="337.7" y="146">A2</text>
<text x="349.4" y="146">2</text>
<text x="360.4" y="146">4</text>
<text x="371.4" y="146">6</text>
<text x="382.8" y="146">12</text>
<text x="390.8" y="146">14</text>
<text x="15.4" y="155.7">1</text>
<text x="29.4" y="155.7">3</text>
<text x="43.4" y="155.7">5</text>
<text x="223.4" y="153.2">W2</text>
<text x="307.4" y="153.2">W2</text>
<text x="398.4" y="153.2">W2</text>
<text x="15.4" y="173">2</text>
<text x="29.4" y="173">4</text>
<text x="43.4" y="173">6</text>
<text x="5.4" y="179.2">W2</text>
<text x="44.9" y="190.5">SCHNEIDER</text>
<text x="52.9" y="187.8">32A</text>
<text x="138.7" y="243.9">U1</text>
<text x="154.6" y="243.9">W2</text>
<text x="138.8" y="251.9">V1</text>
<text x="154.6" y="251.9">U2</text>
<text x="313" y="249.9">11</text>
<text x="320.6" y="249.9">12</text>
<text x="340" y="248.9">13</text>
<text x="347.6" y="248.9">14</text>
<text x="386.5" y="246.7">1</text>
<text x="394.5" y="246.7">3</text>
<text x="386.5" y="255.2">2</text>
<text x="394.5" y="255.2">4</text>
<text x="138.2" y="259.9">W1</text>
<text x="154.6" y="259.9">V2</text>
<text x="138.9" y="267.9">PE</text>
<text x="2.7" y="280.5" transform="rotate(-90 2.7 280.5)">Protected by copyright. Passing on as well as reproduction of this document, its utilization and communication of its contents are prohibited in as far as not expressly permitted.</text>
<text x="60.8" y="283.9">Project name</text>
<text x="79.5" y="283.9">Manual Delta Star</text>
<text x="140.6" y="286.4">IEC_bas003</text>
<text x="140.6" y="283.3">Job number</text>
<text x="348.5" y="284">=</text>
<text x="384.7" y="284">&amp;MLM</text>
<text x="140.6" y="289.6">Drawing number</text>
<text x="348.5" y="291.8">+MP</text>
<text x="384.8" y="291.8">Page</text>
<text x="417.8" y="291.8">5</text>
<text x="1" y="296">Modification</text>
<text x="21" y="296">Date</text>
<text x="41" y="296">Name</text>
<text x="60.8" y="295.9">Creator</text>
<text x="79.4" y="295.9">WIN</text>
<text x="140.6" y="295.8">Approved by</text>
<text x="248.7" y="295.8">Date</text>
<text x="262.2" y="295.8">8/8/2025</text>
<text x="272.1" y="295.8">Ed.</text>
<text x="307.1" y="295.8">WIN</text>
<text x="384.8" y="295.8">Page</text>
<text x="400.7" y="295.8">5</text>
<text x="404" y="295.8">from</text>
<text x="417.8" y="295.8">5</text>
</g>
<g font-size="2.2" fill="#7ca552">
<text x="10.1" y="10.9">/</text>
<text x="14.6" y="15.9">&amp;MLD/3.0 /</text>
<text x="228.5" y="17.9">/</text>
<text x="28.6" y="20.9">&amp;MLD/3.1 /</text>
<text x="50.4" y="25.9">5.7 /</text>
<text x="267.3" y="28.2">&amp;SLD/2.4</text>
<text x="336.2" y="28.1">&amp;MLD/4.5</text>
<text x="61.1" y="32.9">5.0 /</text>
<text x="267.1" y="30.9">&amp;MLD/4.3</text>
<text x="281.2" y="34.8">&amp;MLD/4.3</text>
<text x="281.6" y="32.1">&amp;SLD/2.4</text>
<text x="72.9" y="53.4">&amp;MLD/3.1</text>
<text x="73.4" y="50.7">&amp;SLD/1.2</text>
<text x="154.7" y="51.5">&amp;MLD/3.5</text>
<text x="209.4" y="56.4">5.1</text>
<text x="77.4" y="64.4">5.4</text>
<text x="298.4" y="83">5.1</text>
<text x="353.4" y="83">5.9</text>
<text x="375.4" y="83">5.8</text>
<text x="29.2" y="84.1">&amp;MLD/3.1</text>
<text x="47.2" y="84.1">&amp;MLD/3.1</text>
<text x="15.2" y="108.1">&amp;MLD/3.0</text>
<text x="47.2" y="108.1">&amp;MLD/3.1</text>
<text x="85.4" y="112.8">5.7</text>
<text x="147.7" y="124.5">&amp;MLD/4.3</text>
<text x="231.7" y="124.5">&amp;MLD/4.5</text>
<text x="322.7" y="124.5">&amp;MLD/4.6</text>
<text x="147.7" y="127.2">&amp;MLD/3.5</text>
<text x="148.1" y="129.9">&amp;SLD/2.4</text>
<text x="223.4" y="130.4">5.7</text>
<text x="231.7" y="127.2">&amp;MLD/3.7</text>
<text x="231.7" y="129.9">&amp;MLD/4.6</text>
<text x="307.4" y="130.4">5.5</text>
<text x="322.7" y="127.2">&amp;MLD/3.8</text>
<text x="322.7" y="129.9">&amp;MLD/4.5</text>
<text x="1.2" y="132.1">&amp;MLD/3.0</text>
<text x="47.2" y="132.1">&amp;MLD/3.1</text>
<text x="147.7" y="132.6">&amp;MLD/4.4</text>
<text x="153.5" y="135.3">/5.7</text>
<text x="237.5" y="132.6">/5.8</text>
<text x="322.7" y="135.3">&amp;MLD/4.6</text>
<text x="328.5" y="132.6">/5.8</text>
<text x="328.5" y="138">/5.9</text>
<text x="73.2" y="141.8">&amp;MLD/3.3</text>
<text x="73.6" y="139.1">&amp;SLD/1.3</text>
<text x="88.2" y="141.8">&amp;MLD/3.3</text>
<text x="88.6" y="139.1">&amp;SLD/1.3</text>
<text x="103.2" y="141.8">&amp;MLD/3.2</text>
<text x="103.6" y="139.1">&amp;SLD/1.3</text>
<text x="120.2" y="142.8">&amp;MLD/3.2</text>
<text x="5.4" y="156.4">5.1</text>
<text x="82.1" y="157">&amp;MLD/4.6</text>
<text x="100.4" y="157">5.2</text>
<text x="115.4" y="157">5.2</text>
<text x="132.4" y="157">5.3</text>
<text x="162.4" y="167">5.3</text>
<text x="291.4" y="167">5.1</text>
<text x="337.4" y="168">5.5</text>
<text x="246.4" y="169">5.8</text>
<text x="46.9" y="185.1">&amp;MLD/3.0</text>
</g>
<text font-size="1.6" fill="#f00" x="38.8" y="249.6">3PH/N/PE/400V</text>
<text font-size="1.6" x="348.5" y="295.3">Main Panel</text>
</svg>
